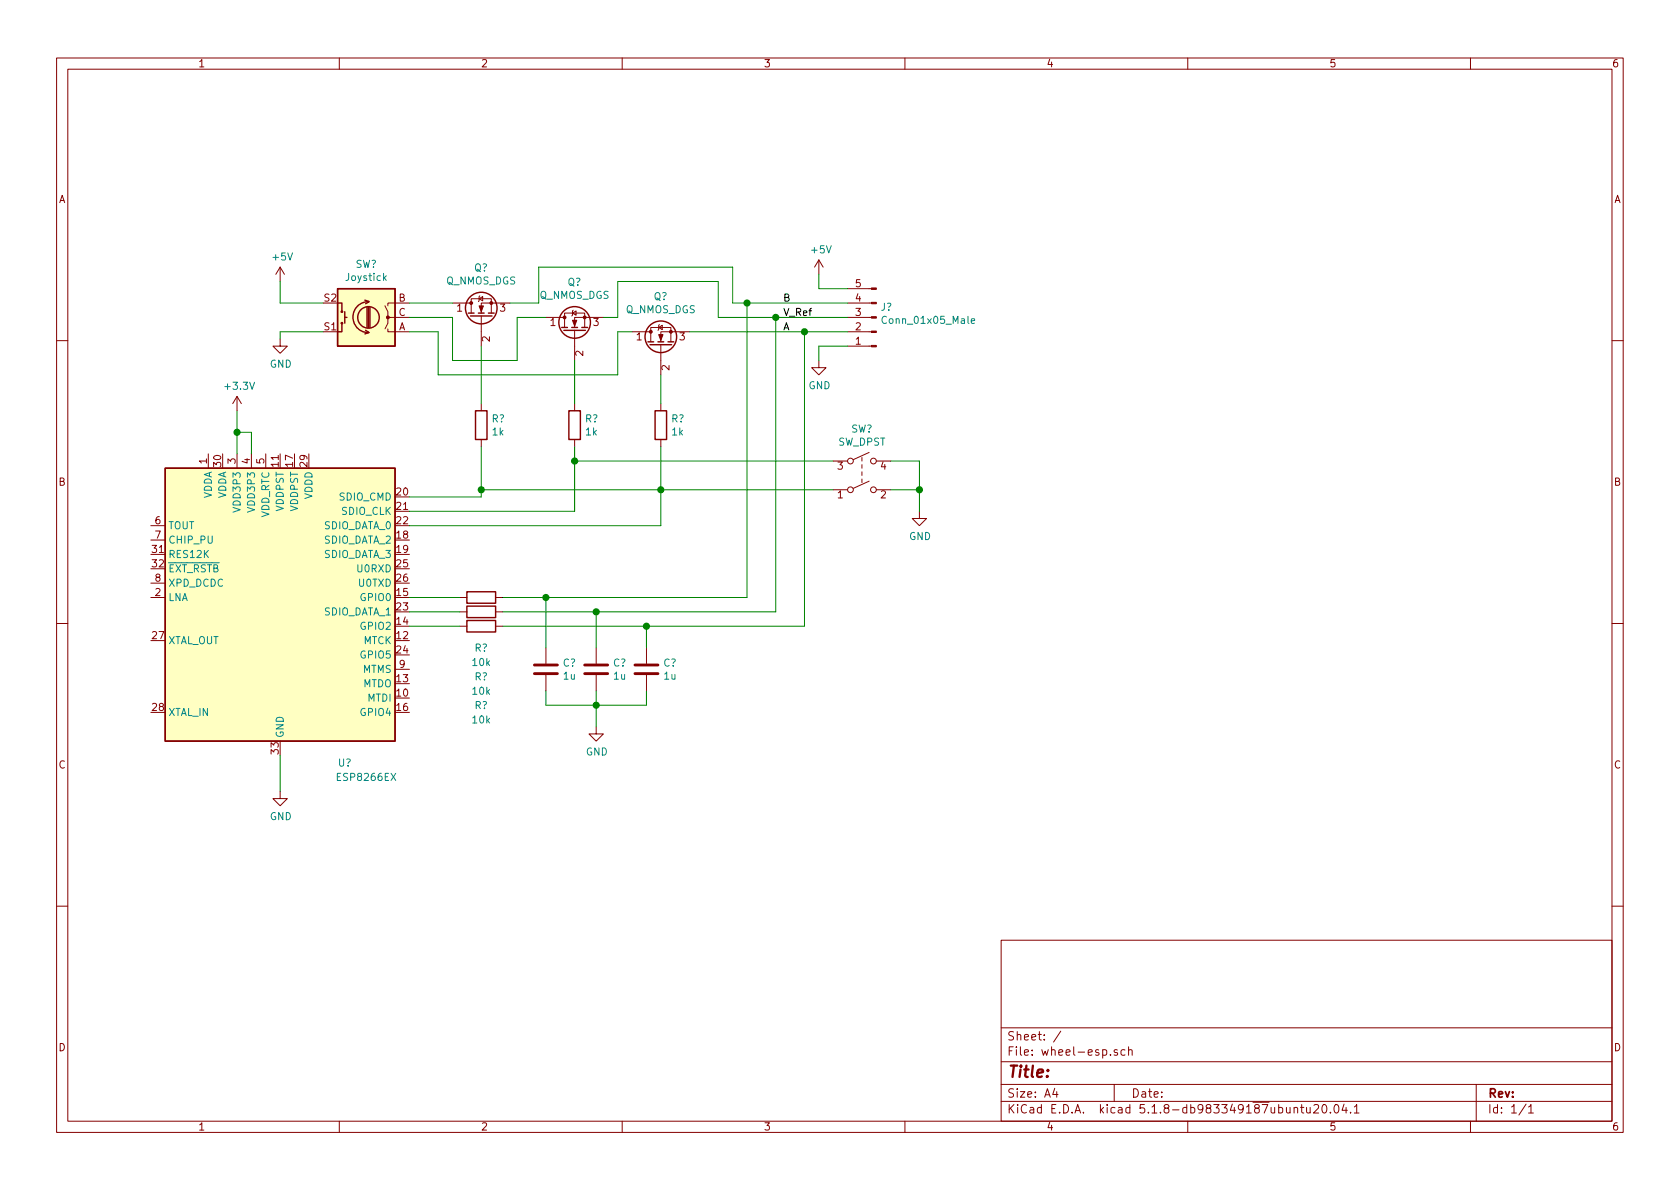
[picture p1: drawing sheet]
<svg xmlns="http://www.w3.org/2000/svg" width="297mm" height="210mm" viewBox="0 0 297 210" stroke-linecap="round" stroke-linejoin="round" font-family="sans-serif">
<g fill="none" stroke="#840000" stroke-width=".18">
<path d="M10 10.3h277v189.9h-277zM12 12.2h273v186.1h-273zM60 10.3v1.9M110 10.3v1.9M160 10.3v1.9M210 10.3v1.9M260 10.3v1.9M49.5 59.9v1.3h1.3l-1.3 1.3-1.2-1.3h1.2M49.5 47.2l-.7 1.3M49.5 47.2v2.6M49.5 47.2l.8 1.3M68.1 54.1l.5 1v1h3.8"/>
<path d="M68.6 58.2v.5h3.8M69.1 56.1h-.5v1l-.5 1.1M72.4 53.6h-3.8v.5M80 53.6h3.3M83.3 55.4v-2.6h3.6v2.6M84.7 52.8l.6-.4v.8zM84.8 52.3l-.1 .1v.8l-.1 .1M85.1 55.9v5.3M90.2 53.6h-5.1v1.8M96.5 56.1h3.3M99.8 57.9v-2.5h3.6v2.5M101.2 55.4l.7-.4v.7z"/>
<path d="M101.3 54.9l-.1 .1v.7l-.1 .2M101.6 58.4v5.3M106.7 56.1h-5.1v1.8M111.8 58.7h3.3M116.5 57.9l.6-.4v.8zM116.6 57.4l-.1 .1v.8l-.2 .1M121.9 58.7h-5.1v1.7M144.8 46l-.8 1.2M144.8 46v2.5M144.8 46l.7 1.2M149.9 58.7h4.2M149.9 56.1h4.2"/>
<path d="M149.9 51h4.2M149.9 53.6h4.2M10 60.2h2M41.9 70.1l-.8 1.3M41.9 70.1v2.5M41.9 70.1l.8 1.3M85.1 71.4v1.2M85.1 77.7v1.3M101.6 71.4v1.2M101.6 77.7v1.3M115.1 60.4v-2.5h3.5v2.5M116.8 61v5.3"/>
<path d="M116.8 71.4v1.2M116.8 77.7v1.3M144.8 63.7v1.3h1.2l-1.2 1.3-1.3-1.3h1.3M149.9 61.2h4.2M285 60.2h2M26.7 93h2.5M26.7 95.5h2.5M36.8 80.3v2.5M41.9 80.3v2.5M44.4 80.3v2.5M47 80.3v2.5M147.3 86.6h2.6"/>
<path d="M147.3 81.5h2.6M152.4 80.9v.6M152.4 82.2v.6M152.4 83.4v.7M152.4 84.7v.6M153.7 85.1l-2.8 1.3M153.7 80l-2.8 1.3M154.9 86.6h2.6M154.9 81.5h2.6M162.6 90.4v1.3h1.2l-1.2 1.3-1.3-1.3h1.3M10 110.3h2M26.7 105.7h2.5"/>
<path d="M26.7 103.1h2.5M69.8 118.4h2.6M81.3 108.2h1.2M81.3 110.7h1.2M81.3 105.7h1.2M87.6 108.2h1.3M87.6 110.7h1.3M87.6 105.7h1.3M96.5 114.5v2.8M96.5 119.4v2.8M105.4 114.5v2.8M105.4 119.4v2.8"/>
<path d="M114.3 114.5v2.8M114.3 119.4v2.8M285 110.3h2M49.5 139.9v1.3h1.3l-1.3 1.3-1.2-1.3h1.2M105.4 128.5v1.3h1.3l-1.3 1.3-1.3-1.3h1.3M10 160.2h2M177 166.3h108v32h-108zM285 160.2h2M60 198.3v1.9M110 198.3v1.9M160 198.3v1.9M177 194.8h108"/>
<path d="M177 191.8h108M177 187.8h108M177 181.8h108M186.5 192.5l-.4 1h1M186.8 193v1M187.6 182.3l-1.3 2M197 191.8v3M197.6 185.7l-.4-.1-.2 .2 .1 .2 .5 .2v.3h-.6M198.9 185.7l-.4-.1-.3 .3 .1 .6h.6M199.5 185.7l.3-.1 .3 .1 .1 .9M199.5 185.1v1.5M210 198.3v1.9"/>
<path d="M228.8 196l.2-.2 .4 .1v.9M228.8 195.8v1M229.9 195.8h.6M230.1 195.3v1.3l.4 .2M231 195.8v.8a.37 .37 0 0 0 .6 .1M231.6 195.8v1M232.3 195.5l.2-.2h.4l.2 .2v.3v.2l-.9 .8h.9M233.9 195.4l.2-.1a.8 .8 0 0 1 .5 .8 .8 .8 0 0 1-.5 .7 1 1 0 0 1-.2-1.4zM235.2 196.7v.1M236 195.5l.2-.2a.8 .8 0 0 1 .5 .8 .8 .8 0 0 1-.5 .7l-.2-.1-.1-.4zM237.6 195.2l-.3 1.1h.9M238 195.8v1"/>
<path d="M238.8 196.7v.1M239.4 195.8l.5-.5v1.5M239.4 196.8h.9M260 198.3v1.9M261 191.8v6.5M269.8 195.2l-1.2 2M270.3 195.8l.4-.5v1.5M270.3 196.8h.8"/>
<circle cx="150.4" cy="86.6" r=".51"/>
<circle cx="150.4" cy="81.5" r=".51"/>
<circle cx="154.4" cy="86.6" r=".51"/>
<circle cx="154.4" cy="81.5" r=".51"/>
</g>
<g fill="none" stroke="#840000" stroke-width=".25">
<path d="M59.7 51h10.1v10.2h-10.1zM59.7 53.6h.8v1.5M60.5 57.1v1.6h-.8M61 56.1h.3M61 55.1v2M64.5 53.1l.8 .2-.7 .4M64.6 58.4l.7 .4-.8 .2M64.9 54.4v3.5M65.2 53.3a2.74 2.74 0 0 0-2.8 2.8 2.74 2.74 0 0 0 2.8 2.7M65.2 54.4v3.5M65.4 54.4v3.5M82.8 55.4h1"/>
<path d="M83.2 55.9h3.8M84.6 55.4h1M86.4 55.4h1M99.3 57.9h1M99.7 58.4h3.8M101.1 57.9h1M102.9 57.9h1M84.1 72.6h2v5.1h-2zM100.6 72.6h2v5.1h-2zM114.6 60.4h1M114.9 61h3.8M115.8 72.6h2.1v5.1h-2.1z"/>
<path d="M116.3 60.4h1M118.1 60.4h1M29.2 82.8h40.6v48.3h-40.6zM82.5 107.2h5.1v2h-5.1zM82.5 109.7h5.1v2.1h-5.1zM82.5 104.6h5.1v2.1h-5.1z"/>
<circle cx="60.5" cy="55.1" r=".13"/>
<circle cx="60.5" cy="57.1" r=".13"/>
<circle cx="65.2" cy="56.1" r="1.9"/>
<circle cx="85.1" cy="54.5" r="2.79"/>
<circle cx="101.6" cy="57" r="2.79"/>
<circle cx="116.8" cy="59.6" r="2.79"/>
</g>
<path d="M94.5 119.1h4.1M94.5 117.6h4.1M103.4 119.1h4M103.4 117.6h4M112.3 119.1h4M112.3 117.6h4" fill="none" stroke="#840000" stroke-width=".51"/>
<g fill="#840000" stroke="#840000" stroke-width=".18">
<path d="M116.5 59.2h.7l-.4 1z"/>
<path d="M101.2 56.6h.8l-.4 1.1z"/>
<path d="M154.1 50.9h.8v.3h-.8z"/>
<path d="M154.1 53.5h.8v.2h-.8z"/>
<path d="M154.1 56h.8v.3h-.8z"/>
<path d="M154.1 58.5h.8v.3h-.8z"/>
<path d="M154.1 61.1h.8v.2h-.8z"/>
<path d="M84.7 54.1h.8l-.4 1z"/>
<circle cx="118.6" cy="58.7" r=".25"/>
<circle cx="115.1" cy="58.7" r=".25"/>
<circle cx="103.4" cy="56.1" r=".25"/>
<circle cx="99.8" cy="56.1" r=".25"/>
<circle cx="68.6" cy="56.1" r=".25"/>
<circle cx="86.9" cy="53.6" r=".25"/>
<circle cx="83.3" cy="53.6" r=".25"/>
</g>
<path d="M67.9 49.1l.4 .5M68.3 48.8l-.5 .4M171.7 56.8l.6-.1v-.3h-.4l-.2 .1 .1 .6h.5" fill="none" stroke="#008484" stroke-width=".18"/>
<g fill="#ffffc2" stroke="#ffffc2" stroke-width=".18">
<path d="M59.7 51h10.1v10.2h-10.1z"/>
<path d="M29.2 82.8h40.6v48.3h-40.6z"/>
</g>
<g fill="none" stroke="#008400" stroke-width=".18">
<path d="M49.5 49.8v3.8h7.6M57.1 58.7h-7.6v1.2M72.4 56.1h7.6v7.6h11.4v-7.6h5.1M72.4 53.6h7.6M72.4 58.7h5.1v7.6h31.7v-7.6h2.6M90.2 53.6h5v-6.4h34.3v6.4h20.4M106.7 56.1h2.5v-6.3h17.8v6.3h22.9M121.9 58.7h28M132.1 53.6v52.1h-43.2M137.2 56.1v52.1h-48.3M142.2 58.7v52h-53.3M144.8 48.5v2.5h5.1"/>
<path d="M41.9 72.6v7.7M41.9 76.4h2.5v3.9M85.1 61.2v10.2M85.1 79v8.9h-12.7M101.6 63.7v7.7M101.6 79v11.4h-29.2M116.8 66.3v5.1M116.8 79v14h-44.4M149.9 61.2h-5.1v2.5M85.1 86.6h62.2M101.6 81.5h45.7M157.5 81.5h5.1v8.9"/>
<path d="M157.5 86.6h5.1M72.4 110.7h8.9M72.4 108.2h8.9M72.4 105.7h8.9M96.5 105.7v8.8M105.4 108.2v6.3M114.3 110.7v3.8M49.5 133.6v6.3M96.5 122.2v2.5h17.8v-2.5M105.4 122.2v6.3"/>
</g>
<g fill="#008400" stroke="#008400" stroke-width=".25">
<circle cx="96.5" cy="105.7" r=".51"/>
<circle cx="105.4" cy="124.7" r=".51"/>
<circle cx="85.1" cy="86.6" r=".51"/>
<circle cx="162.6" cy="86.6" r=".51"/>
<circle cx="116.8" cy="86.6" r=".51"/>
<circle cx="101.6" cy="81.5" r=".51"/>
<circle cx="132.1" cy="53.6" r=".51"/>
<circle cx="105.4" cy="108.2" r=".51"/>
<circle cx="137.2" cy="56.1" r=".51"/>
<circle cx="41.9" cy="76.4" r=".51"/>
<circle cx="114.3" cy="110.7" r=".51"/>
<circle cx="142.2" cy="58.7" r=".51"/>
</g>
<text font-size="2.8" fill="#840000" x="178" y="190.5">Title:</text>
<g font-size="2.1" fill="#840000">
<text x="178" y="184">Sheet: /</text>
<text x="178" y="186.7">File: wheel-esp.sch</text>
<text x="178" y="196.9">KiCad E.D.A. kicad 5.1.8-db983349187ubuntu20.04.1</text>
<text x="178" y="194.1">Size: A4</text>
<text x="200" y="194.1">Date:</text>
<text x="263" y="194.1">Rev:</text>
<text x="263" y="196.9">Id: 1/1</text>
</g>
<g font-size="1.8" fill="#840000">
<text x="35" y="11.9">1</text>
<text x="85" y="11.9">2</text>
<text x="135" y="11.9">3</text>
<text x="185" y="11.9">4</text>
<text x="235" y="11.9">5</text>
<text x="285" y="11.9">6</text>
<text x="10.4" y="35.9">A</text>
<text x="285.4" y="35.9">A</text>
<text x="57.4" y="53.3">S2</text>
<text x="70.5" y="53.3">B</text>
<text x="151.3" y="53.3">4</text>
<text x="151.3" y="50.8">5</text>
<text x="57.4" y="58.4">S1</text>
<text x="70.5" y="58.4">A</text>
<text x="70.5" y="55.9">C</text>
<text x="80.8" y="55.1">1</text>
<text x="88.4" y="55.1">3</text>
<text x="97.3" y="57.7">1</text>
<text x="104.9" y="57.7">3</text>
<text x="151.3" y="58.4">2</text>
<text x="151.3" y="55.9">3</text>
<text x="86.6" y="60.4" transform="rotate(-90 86.6 60.4)">2</text>
<text x="103.1" y="63" transform="rotate(-90 103.1 63)">2</text>
<text x="112.5" y="60.2">1</text>
<text x="118.4" y="65.5" transform="rotate(-90 118.4 65.5)">2</text>
<text x="120.2" y="60.2">3</text>
<text x="151.3" y="61">1</text>
<text x="36.6" y="82" transform="rotate(-90 36.6 82)">1</text>
<text x="39.1" y="82.5" transform="rotate(-90 39.1 82.5)">30</text>
<text x="41.7" y="82" transform="rotate(-90 41.7 82)">3</text>
<text x="44.2" y="82" transform="rotate(-90 44.2 82)">4</text>
<text x="46.7" y="82" transform="rotate(-90 46.7 82)">5</text>
<text x="49.3" y="82.5" transform="rotate(-90 49.3 82.5)">11</text>
<text x="51.8" y="82.5" transform="rotate(-90 51.8 82.5)">17</text>
<text x="54.4" y="82.5" transform="rotate(-90 54.4 82.5)">29</text>
<text x="148.1" y="83.1">3</text>
<text x="155.7" y="83.1">4</text>
<text x="10.4" y="85.9">B</text>
<text x="70.2" y="87.6">20</text>
<text x="148.1" y="88.1">1</text>
<text x="155.7" y="88.1">2</text>
<text x="285.4" y="85.9">B</text>
<text x="27.5" y="92.7">6</text>
<text x="27.5" y="95.2">7</text>
<text x="70.2" y="95.2">18</text>
<text x="70.2" y="90.2">21</text>
<text x="70.2" y="92.7">22</text>
<text x="27" y="97.8">31</text>
<text x="27" y="100.3">32</text>
<text x="70.2" y="97.8">19</text>
<text x="70.2" y="100.3">25</text>
<text x="27.5" y="105.4">2</text>
<text x="27.5" y="102.9">8</text>
<text x="70.2" y="105.4">15</text>
<text x="70.2" y="107.9">23</text>
<text x="70.2" y="102.9">26</text>
<text x="27" y="113">27</text>
<text x="70.2" y="113">12</text>
<text x="70.2" y="110.5">14</text>
<text x="70.2" y="115.6">24</text>
<text x="70.6" y="118.1">9</text>
<text x="27" y="125.7">28</text>
<text x="70.2" y="123.2">10</text>
<text x="70.2" y="120.6">13</text>
<text x="70.2" y="125.7">16</text>
<text x="10.4" y="135.9">C</text>
<text x="49.3" y="133.3" transform="rotate(-90 49.3 133.3)">33</text>
<text x="285.4" y="135.9">C</text>
<text x="10.4" y="185.9">D</text>
<text x="285.4" y="185.9">D</text>
<text x="35" y="199.9">1</text>
<text x="85" y="199.9">2</text>
<text x="135" y="199.9">3</text>
<text x="185" y="199.9">4</text>
<text x="235" y="199.9">5</text>
<text x="285" y="199.9">6</text>
</g>
<g font-size="1.8" fill="#008484">
<text x="48.3" y="46.1">+5V</text>
<text x="62.8" y="47.4">SW?</text>
<text x="143.6" y="44.8">+5V</text>
<text x="61.2" y="49.7">Joystick</text>
<text x="78.9" y="50.3">Q_NMOS_DGS</text>
<text x="83.8" y="48">Q?</text>
<text x="95.4" y="52.9">Q_NMOS_DGS</text>
<text x="100.4" y="50.5">Q?</text>
<text x="115.6" y="53.1">Q?</text>
<text x="110.6" y="55.4">Q_NMOS_DGS</text>
<text x="155.7" y="55">J?</text>
<text x="156.5" y="57.3">Conn_01x05_Male</text>
<text x="47.7" y="65">GND</text>
<text x="40" y="68.9">+3.3V</text>
<text x="143" y="68.8">GND</text>
<text x="86.9" y="74.7">R?</text>
<text x="87.1" y="77">1k</text>
<text x="103.5" y="74.7">R?</text>
<text x="103.6" y="77">1k</text>
<text x="118.7" y="74.7">R?</text>
<text x="118.8" y="77">1k</text>
<text x="150.4" y="76.5">SW?</text>
<text x="148.1" y="78.8">SW_DPST</text>
<text x="37.5" y="88.3" transform="rotate(-90 37.5 88.3)">VDDA</text>
<text x="40" y="88.3" transform="rotate(-90 40 88.3)">VDDA</text>
<text x="55.2" y="88.3" transform="rotate(-90 55.2 88.3)">VDDD</text>
<text x="60" y="88.5">SDIO_CMD</text>
<text x="29.7" y="93.6">TOUT</text>
<text x="42.5" y="90.2" transform="rotate(-90 42.5 90.2)">VDD3P3</text>
<text x="45.1" y="90.2" transform="rotate(-90 45.1 90.2)">VDD3P3</text>
<text x="47.6" y="91.7" transform="rotate(-90 47.6 91.7)">VDD_RTC</text>
<text x="50.2" y="90.5" transform="rotate(-90 50.2 90.5)">VDDPST</text>
<text x="52.7" y="90.5" transform="rotate(-90 52.7 90.5)">VDDPST</text>
<text x="57.1" y="93.6">SDIO_DATA_0</text>
<text x="60.4" y="91.1">SDIO_CLK</text>
<text x="160.7" y="95.5">GND</text>
<text x="29.7" y="98.7">RES12K</text>
<text x="29.7" y="101.2">EXT_RSTB</text>
<text x="29.7" y="96.1">CHIP_PU</text>
<text x="57.1" y="96.1">SDIO_DATA_2</text>
<text x="57.1" y="98.7">SDIO_DATA_3</text>
<text x="63.3" y="101.2">U0RXD</text>
<text x="29.7" y="106.3">LNA</text>
<text x="29.7" y="103.8">XPD_DCDC</text>
<text x="63.6" y="103.8">U0TXD</text>
<text x="63.9" y="106.3">GPIO0</text>
<text x="29.7" y="113.9">XTAL_OUT</text>
<text x="57.1" y="108.8">SDIO_DATA_1</text>
<text x="63.9" y="111.4">GPIO2</text>
<text x="64.2" y="113.9">MTCK</text>
<text x="63.9" y="116.5">GPIO5</text>
<text x="64.1" y="119">MTMS</text>
<text x="83.6" y="117.8">10k</text>
<text x="83.9" y="115.2">R?</text>
<text x="99.5" y="117.9">C?</text>
<text x="108.4" y="117.9">C?</text>
<text x="117.3" y="117.9">C?</text>
<text x="64.1" y="121.5">MTDO</text>
<text x="65" y="124.1">MTDI</text>
<text x="83.6" y="122.9">10k</text>
<text x="83.9" y="120.3">R?</text>
<text x="83.9" y="125.4">R?</text>
<text x="99.7" y="120.2">1u</text>
<text x="108.6" y="120.2">1u</text>
<text x="117.4" y="120.2">1u</text>
<text x="29.7" y="126.6">XTAL_IN</text>
<text x="50.2" y="130.6" transform="rotate(-90 50.2 130.6)">GND</text>
<text x="63.9" y="126.6">GPIO4</text>
<text x="83.6" y="127.9">10k</text>
<text x="59.8" y="135.6">U?</text>
<text x="103.6" y="133.6">GND</text>
<text x="59.9" y="138.1">ESP8266EX</text>
<text x="47.7" y="145">GND</text>
</g>
<g font-size="1.8">
<text x="138.4" y="53.3">B</text>
<text x="138.4" y="55.9">V_Ref</text>
<text x="138.4" y="58.4">A</text>
</g>
</svg>
